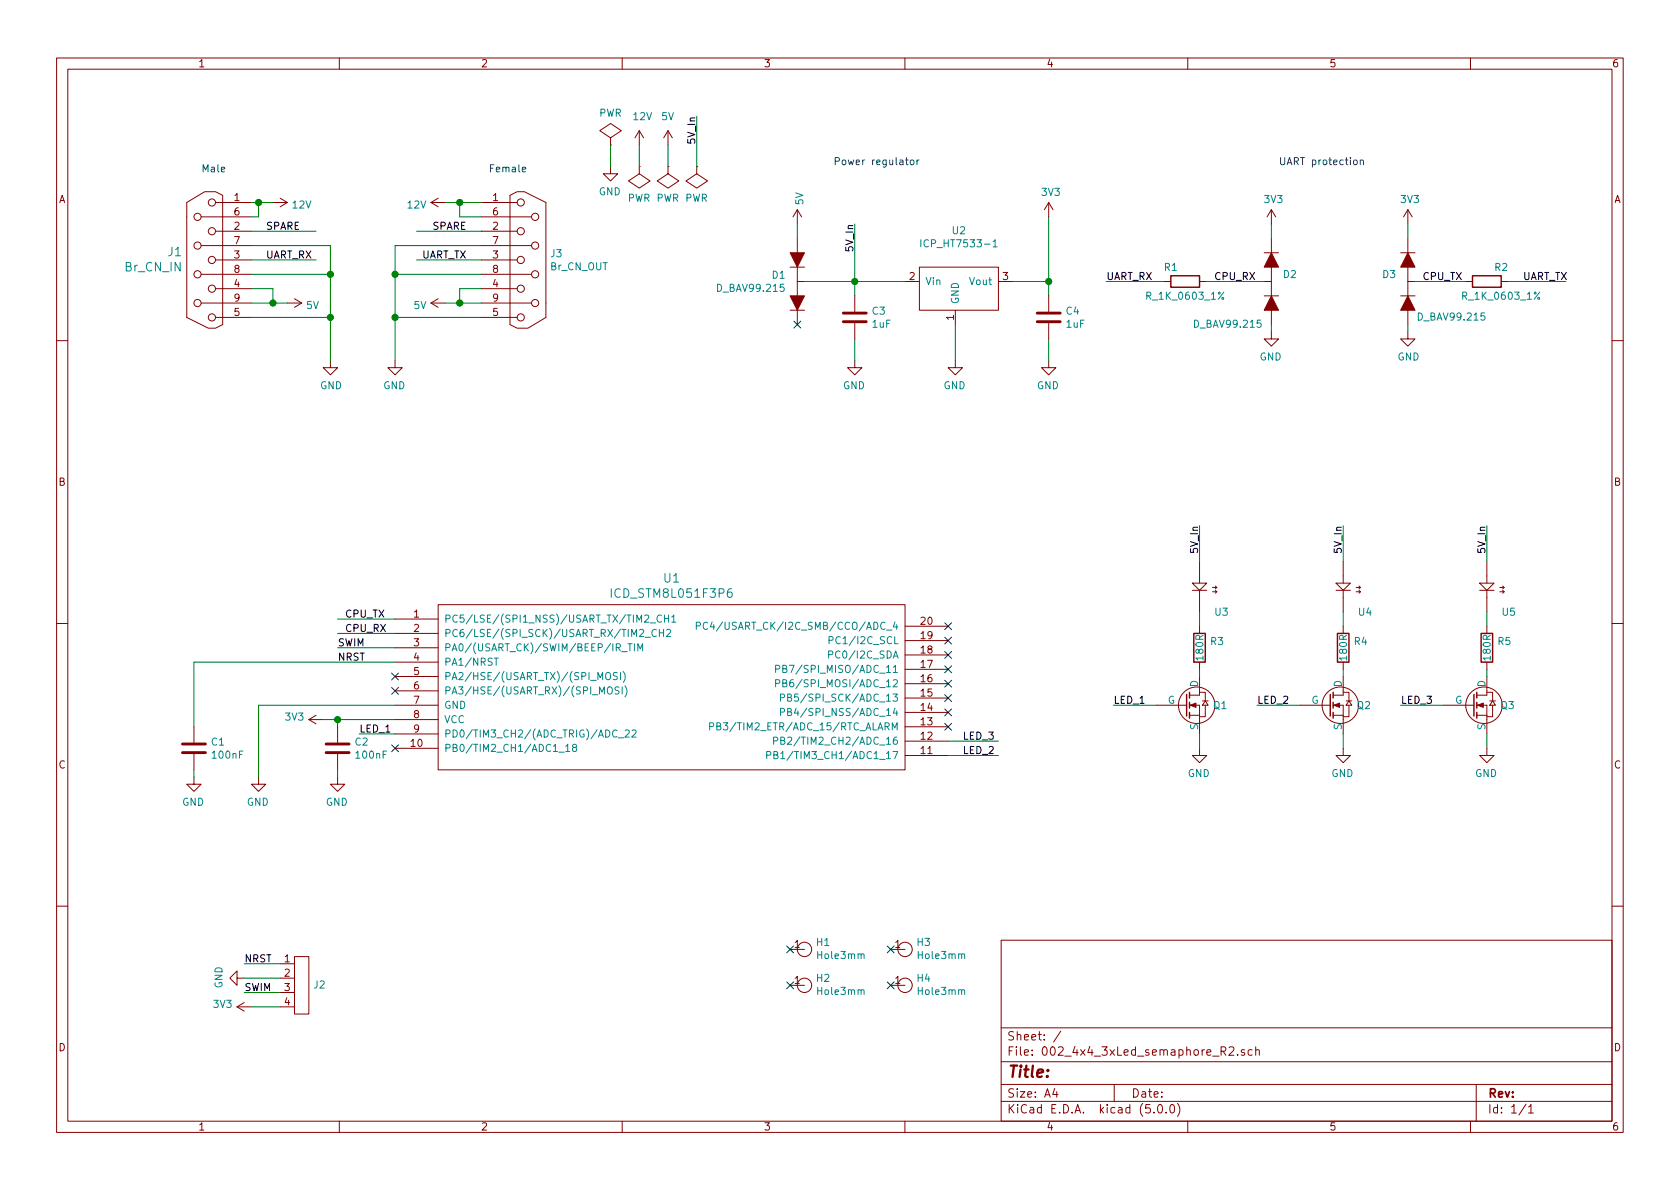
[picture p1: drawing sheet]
<svg xmlns="http://www.w3.org/2000/svg" width="297mm" height="210mm" viewBox="0 0 297 210" stroke-linecap="round" stroke-linejoin="round" font-family="sans-serif">
<g fill="none" stroke="#840000" stroke-width=".18">
<path d="M10 10.3h277v189.9h-277zM12 12.2h273v186.1h-273zM60 10.3v1.9M110 10.3v1.9M160 10.3v1.9M210 10.3v1.9M260 10.3v1.9M33 35.8l3.2-1.9h1.9l1.3 .6v22.9l-1.3 .6h-1.3l-3.8-1.9zM35.6 38.3h8.8M38.1 35.8h6.3M48.3 35.8h2.5M49.5 35l1.3 .8"/>
<path d="M50.8 35.8l-1.3 .8M76.2 35.8h2.5M76.2 35.8l1.3 .8M77.5 35l-1.3 .8M85.1 35.8h6.3M85.1 38.3h8.9M90.2 34.5l1.2-.6h1.3l3.8 1.9v20.3l-3.2 1.9h-1.9l-1.2-.6zM107.9 29.5v1.2h-1.2l1.2 1.3 1.3-1.3h-1.3M107.9 24.4l2-1.3-2-1.3-1.9 1.3 1.9 1.3v1.2M107.9 25.6h.1M113 29.5v1.2l1.9 1.3-1.9 1.3-1.9-1.3 1.9-1.3M113 29.5h.1"/>
<path d="M113 23.1l-.7 1.3M113 23.1v2.5M113 23.1l.8 1.3M118.1 29.5v1.2l1.9 1.3-1.9 1.3-1.9-1.3 1.9-1.3M118.1 29.5h.1M118.1 23.1l-.8 1.3M118.1 23.1v2.5M118.1 23.1l.8 1.3M123.2 29.5v1.2l1.9 1.3-1.9 1.3-1.9-1.3 1.9-1.3M123.2 29.5h.1M141 37.1v2.5M141 37.1l-.8 1.2"/>
<path d="M141 37.1l.7 1.2M185.4 35.8l-.7 1.3M185.4 35.8v2.5M185.4 35.8l.8 1.3M224.8 37.1v2.5M224.8 37.1l-.8 1.2M224.8 37.1l.8 1.2M248.9 37.1v2.5M248.9 37.1l-.7 1.2M248.9 37.1l.8 1.2M35.6 43.4h8.8M35.6 48.5h8.8"/>
<path d="M35.6 53.6h8.8M38.1 40.9h6.3M38.1 46h6.3M38.1 51h6.3M38.1 56.1h6.3M50.8 53.6h2.5M52.1 52.8l1.2 .8M53.3 53.6l-1.2 .8M76.2 53.6h2.5M76.2 53.6l1.3 .8M77.5 52.8l-1.3 .8M85.1 40.9h6.3"/>
<path d="M85.1 43.4h8.9M85.1 46h6.3M85.1 48.5h8.9M85.1 51h6.3M85.1 53.6h8.9M85.1 56.1h6.3M139.7 54.9h2.5M139.7 47.2h2.5M141 42.2v2.5M141 47.2v5.1M141 54.9v2.5M141 49.8h1.2"/>
<path d="M151.1 52.3v2.8M151.1 57.1v2.8M160 49.8h2.6M162.6 47.2h13.9v7.7h-13.9zM168.9 54.9v2.5M176.5 49.8h2.6M185.4 52.3v2.8M185.4 57.1v2.8M205.7 49.8h1.3M212.1 49.8h1.3M223.5 49.8h1.3M223.5 44.7h2.6"/>
<path d="M223.5 52.3h2.6M224.8 58.7v1.2h-1.3l1.3 1.3 1.3-1.3h-1.3M224.8 42.2v2.5M224.8 47.2v5.1M224.8 54.9v2.5M247.6 44.7h2.6M247.6 52.3h2.6M248.9 58.7v1.2h1.3l-1.3 1.3-1.3-1.3h1.3M248.9 49.8h1.3M248.9 42.2v2.5M248.9 47.2v5.1M248.9 54.9v2.5"/>
<path d="M259.1 49.8h1.2M265.4 49.8h1.3M10 60.2h2M58.4 63.7v1.3h1.3l-1.3 1.3-1.3-1.3h1.3M69.8 63.7v1.3h-1.2l1.2 1.3 1.3-1.3h-1.3M151.1 63.7v1.3h-1.2l1.2 1.3 1.3-1.3h-1.3M168.9 63.7v1.3h-1.3l1.3 1.3 1.3-1.3h-1.3M185.4 63.7v1.3h-1.3l1.3 1.3 1.3-1.3h-1.3M285 60.2h2M212.1 99.3v3.8M237.5 99.3v3.8M262.9 99.3v3.8"/>
<path d="M10 110.3h2M69.8 109.5h7.7M69.8 112h7.7M69.8 114.5h7.7M69.8 117.1h7.7M69.8 119.6h7.7M77.5 106.9h82.5v29.2h-82.5zM160 118.4h7.6M160 115.8h7.6M160 113.3h7.6M160 110.7h7.6M210.8 103.1h2.6l-1.3 1.3z"/>
<path d="M210.8 104.4h2.6M212.1 104.4v3.8M212.1 110.7v1.3M212.1 117.1v1.3M212.1 119.6v3.3h-1.8M214.4 104.6h.7M214.4 103.9h.7M214.9 104.4l.2 .2M214.9 103.6l.2 .3M215.1 104.6l-.2 .3M215.1 103.9l-.2 .2M236.2 103.1h2.6l-1.3 1.3z"/>
<path d="M236.2 104.4h2.6M237.5 119.6v3.3h-1.8M237.5 104.4v3.8M237.5 110.7v1.3M237.5 117.1v1.3M239.8 104.6h.7M239.8 103.9h.7M240.3 104.4l.2 .2M240.3 103.6l.2 .3M240.5 104.6l-.2 .3M240.5 103.9l-.2 .2M261.6 103.1h2.6l-1.3 1.3z"/>
<path d="M261.6 104.4h2.6M262.9 119.6v3.3h-1.8M262.9 104.4v3.8M262.9 110.7v1.3M262.9 117.1v1.3M265.2 104.6h.7M265.2 103.9h.7M265.7 104.4l.2 .2M265.7 103.6l.2 .3M265.9 104.6l-.2 .3M265.9 103.9l-.2 .2M285 110.3h2"/>
<path d="M34.3 137.4v1.3h-1.3l1.3 1.2 1.3-1.2h-1.3M34.3 128.5v2.8M34.3 133.3v2.8M45.7 137.4v1.3h-1.3l1.3 1.2 1.3-1.2h-1.3M54.6 127.2h2.5M54.6 127.2l1.3 .8M55.9 126.5l-1.3 .7M59.7 137.4v1.3h-1.3l1.3 1.2 1.3-1.2h-1.3M59.7 128.5v2.8M59.7 133.3v2.8M69.8 132.3h7.7M69.8 122.2h7.7"/>
<path d="M69.8 124.7h7.7M69.8 127.2h7.7M69.8 129.8h7.7M160 133.6h7.6M160 131.1h7.6M160 128.5h7.6M160 126h7.6M160 123.4h7.6M160 120.9h7.6M204.5 124.7h5.3M210.3 124.7h1.8v5.1M210.3 126.5h1.8"/>
<path d="M212.1 132.3v1.3h-1.3l1.3 1.3 1.3-1.3h-1.3M212.1 122.4h1v1.5M212.6 123.9h1M213.1 124.7v2h-1M213.1 123.9l.5 .8h-1zM229.9 124.7h5.3M235.7 124.7h1.8v5.1M235.7 126.5h1.8M237.5 132.3v1.3h-1.3l1.3 1.3 1.3-1.3h-1.3M237.5 122.4h1v1.5M238 123.9h1M238.5 124.7v2h-1"/>
<path d="M238.5 123.9l.5 .8h-1zM255.3 124.7h5.3M261.1 124.7h1.8v5.1M261.1 126.5h1.8M262.9 132.3v1.3h-1.3l1.3 1.3 1.3-1.3h-1.3M262.9 122.4h1v1.5M263.4 123.9h1M263.9 124.7v2h-1M263.9 123.9l.5 .8h-1zM10 160.2h2M41.9 173v1.2l-1.3-1.2 1.3-1.3v1.3h1.3M41.9 178l1.3 .8"/>
<path d="M41.9 178h2.5M43.2 177.3l-1.3 .7M49.5 178h2.6M49.5 170.4h2.6M49.5 173h2.6M49.5 175.5h2.6M52.1 169.2h2.5v10.1h-2.5zM139.7 167.9h2.5M139.7 174.2h2.5M157.5 167.9h2.5M157.5 174.2h2.5M177 166.3h108v32h-108z"/>
<path d="M285 160.2h2M60 198.3v1.9M110 198.3v1.9M160 198.3v1.9M177 194.8h108M177 191.8h108M177 187.8h108M177 181.8h108M186.5 192.5l-.4 1h1M186.8 193v1M187.6 182.3l-1.3 2M197 191.8v3"/>
<path d="M204 196.7v.1M204.8 195.5l.4-.2a.94 .94 0 0 1 0 1.5 .79 .79 0 0 1-.4-1.3zM206.2 196.7v.1M207 195.4l.3-.1a.94 .94 0 0 1 0 1.5 .82 .82 0 0 1-.3-1.4zM208.2 195.1a1.71 1.71 0 0 1 0 2.3M210 198.3v1.9M217.3 185.3l.2-.2h.4l.2 .2 .1 .2-.1 .2-.9 .9h1M218.8 186.5v.1M220 185.7l-.3-.1-.2 .2v.2l.5 .2v.3h-.5M221.4 185.7l-.4-.1-.3 .3 .1 .6h.6M222 185.7l.2-.1 .4 .1 .1 .9M222 185.1v1.5"/>
<path d="M260 198.3v1.9M261 191.8v6.5M269.8 195.2l-1.2 2M270.3 195.8l.4-.5v1.5M270.3 196.8h.8"/>
<circle cx="34.9" cy="38.3" r=".63"/>
<circle cx="37.5" cy="35.8" r=".63"/>
<circle cx="92.1" cy="35.8" r=".63"/>
<circle cx="94.6" cy="38.3" r=".63"/>
<circle cx="34.9" cy="53.6" r=".63"/>
<circle cx="34.9" cy="43.4" r=".63"/>
<circle cx="34.9" cy="48.5" r=".63"/>
<circle cx="37.5" cy="56.1" r=".63"/>
<circle cx="37.5" cy="51" r=".63"/>
<circle cx="37.5" cy="46" r=".63"/>
<circle cx="37.5" cy="40.9" r=".63"/>
<circle cx="92.1" cy="46" r=".63"/>
<circle cx="92.1" cy="56.1" r=".63"/>
<circle cx="92.1" cy="40.9" r=".63"/>
<circle cx="92.1" cy="51" r=".63"/>
<circle cx="94.6" cy="53.6" r=".63"/>
<circle cx="94.6" cy="43.4" r=".63"/>
<circle cx="94.6" cy="48.5" r=".63"/>
<circle cx="211.6" cy="124.7" r="3.2"/>
<circle cx="237" cy="124.7" r="3.2"/>
<circle cx="262.4" cy="124.7" r="3.2"/>
<circle cx="142.2" cy="174.2" r="1.27"/>
<circle cx="142.2" cy="167.9" r="1.27"/>
<circle cx="160" cy="174.2" r="1.27"/>
<circle cx="160" cy="167.9" r="1.27"/>
</g>
<path d="M92.4 30l.6-.1-.1-.3h-.4l-.1 .1v.6h.5M160.1 28.3h.5M160.3 27.9v1.1l.3 .1M161 28.4l.2-.1 .3 .1 .1 .5-.1 .2h-.3l-.2-.1zM162.1 28.3v.8M162.5 28.3l-.4 .2M239.4 28.3h.3l.3 .2-.1 .6h-.4l-.1-.1zM240.5 28.4l.2-.1h.3l.1 .8M240.5 28.3v.8" fill="none" stroke="#0000c2" stroke-width=".18"/>
<g fill="none" stroke="#008400" stroke-width=".18">
<path d="M44.4 35.8h3.9M45.7 35.8v2.5h-1.3M78.7 35.8h6.4M81.3 35.8v2.5h3.8M107.9 25.6v3.9M113 25.6v3.9M118.1 25.6v3.9M123.2 20.6v8.9M141 39.6v2.6M151.1 39.6v12.7M185.4 38.3v14M224.8 39.6v2.6"/>
<path d="M248.9 39.6v2.6M44.4 53.6h6.4M44.4 51h3.9v2.6M44.4 40.9h11.5M44.4 43.4h14v20.3M44.4 48.5h14M44.4 46h11.5M44.4 56.1h14M69.8 48.5h15.3M69.8 56.1h15.3M73.7 40.9h11.4M73.7 46h11.4"/>
<path d="M78.7 53.6h6.4M85.1 51h-3.8v2.6M85.1 43.4h-15.3v20.3M142.2 49.8h17.8M151.1 59.9v3.8M168.9 57.4v6.3M179.1 49.8h6.3M185.4 59.9v3.8M195.6 49.8h10.1M213.4 49.8h10.1M224.8 57.4v1.3M248.9 57.4v1.3"/>
<path d="M250.2 49.8h8.9M266.7 49.8h10.2M212.1 93v6.3M237.5 93v6.3M262.9 93v6.3M59.7 109.5h10.1M59.7 112h10.1M59.7 114.5h10.1M69.8 117.1h-35.5v11.4M212.1 108.2v2.5M212.1 118.4v1.2M237.5 108.2v2.5"/>
<path d="M237.5 118.4v1.2M262.9 108.2v2.5M262.9 118.4v1.2M34.3 136.1v1.3M57.1 127.2h12.7M59.7 127.2v1.3M59.7 136.1v1.3M63.5 129.8h6.3M69.8 124.7h-24.1v12.7M167.6 131.1h8.9M167.6 133.6h8.9M196.8 124.7h7.7"/>
<path d="M212.1 129.8v2.5M222.2 124.7h7.7M237.5 129.8v2.5M247.6 124.7h7.7M262.9 129.8v2.5M43.2 170.4h6.3M43.2 173h6.3M43.2 175.5h6.3M44.4 178h5.1"/>
</g>
<g fill="#008400" stroke="#008400" stroke-width=".25">
<circle cx="48.3" cy="53.6" r=".51"/>
<circle cx="45.7" cy="35.8" r=".51"/>
<circle cx="58.4" cy="48.5" r=".51"/>
<circle cx="58.4" cy="56.1" r=".51"/>
<circle cx="81.3" cy="53.6" r=".51"/>
<circle cx="81.3" cy="35.8" r=".51"/>
<circle cx="69.9" cy="48.5" r=".51"/>
<circle cx="69.9" cy="56.1" r=".51"/>
<circle cx="59.7" cy="127.2" r=".51"/>
<circle cx="185.4" cy="49.8" r=".51"/>
<circle cx="151.1" cy="49.8" r=".51"/>
</g>
<g fill="#840000" stroke="#840000" stroke-width=".18">
<path d="M139.7 52.3h2.5l-1.2 2.6z"/>
<path d="M139.7 44.7h2.5l-1.2 2.5z"/>
<path d="M224.8 44.7l1.3 2.5h-2.6z"/>
<path d="M224.8 52.3l1.3 2.6h-2.6z"/>
<path d="M248.9 44.7l1.3 2.5h-2.6z"/>
<path d="M248.9 52.3l1.3 2.6h-2.6z"/>
<path d="M210.4 124.7l1.1-.4v.8z"/>
<path d="M235.8 124.7l1.1-.4v.8z"/>
<path d="M261.2 124.7l1.1-.4v.8z"/>
</g>
<g fill="none" stroke="#840000" stroke-width=".25">
<path d="M207 48.8h5.1v2h-5.1zM260.3 48.8h5.1v2h-5.1zM211.1 112h2v5.1h-2zM236.5 112h2v5.1h-2zM261.9 112h2v5.1h-2zM209.8 122.8v3.8M210.3 122.4v1M210.3 124.2v1M210.3 126v1M235.2 122.8v3.8M235.7 122.4v1M235.7 124.2v1"/>
<path d="M235.7 126v1M260.6 122.8v3.8M261.1 122.4v1M261.1 124.2v1M261.1 126v1"/>
</g>
<g fill="none" stroke="#008484" stroke-width=".18">
<path d="M162.8 42.4v1.3M175.6 42.7l.3-.3v1.3M175.6 43.7h.7M87.4 116.4h.7M87.7 116.4v1.2M107.2 119.1l.2-.2a.45 .45 0 0 1 .5 .4v.5l-.1 .3h-.5a1 1 0 0 1-.1-1zM109.1 119l-.4-.1-.2 .1v.5l.5 .2 .1 .3-.2 .2-.5-.1M109.7 118.9v1.3M109.9 115.2h1M110.2 118.7a1.47 1.47 0 0 1 0 2M111 113.8h.8M111.4 113.8v1.3"/>
<path d="M112.2 113.8v1.3M112.8 115.1v-1.3l.4 1 .4-1v1.3M114 112.7h1M115 110.2h.9M116.1 111.4a.6 .6 0 0 0-.9 .4 .6 .6 0 0 0 .6 .8l.3-.2M116.6 111.3v1.3M116.6 111.9h.7M116.9 108.9a.6 .6 0 0 0-.8 .4 .6 .6 0 0 0 .6 .7l.2-.1M117.3 111.3v1.3M117.5 108.8v1.2M117.5 109.4h.7M117.9 111.4l.4-.1 .3 .4-.8 .9h.8"/>
<path d="M118.2 108.8v1.2M118.8 109.1l.3-.3v1.2M118.8 110h.7M123.1 110.7l.6-.1 .2-.1-.1-.3-.2-.2h-.5v1.3M125.1 110.2a.51 .51 0 0 0-.6 0 .51 .51 0 0 0-.2 .6 .46 .46 0 0 0 .3 .5 .46 .46 0 0 0 .5-.1M125.9 110l-.3 .9h.8M137.1 118.3l.7-.1v-.4l-.7-.2v1.3M138.4 118.3l.6-.1 .1-.2-.1-.2-.6-.2v1.3h.5l.2-.1v-.3l-.3-.2M146.5 115.8l.7-.1v-.5l-.7-.1v1.3M146.6 113.2h.6v-.5l-.1-.1h-.5v1.2M98.8 133h1M100 132l.4-.4v1.3"/>
<path d="M100 132.9h.7M101.5 132.2l-.3-.3 .1-.2 .4-.1 .2 .1v.3l-.6 .2-.1 .2v.3l.3 .2 .3-.1 .2-.1-.1-.4-.2-.1M107.5 121.6l.2-.1a.47 .47 0 0 1 .6 .4l-.1 .6-.3 .2h-.3a1 1 0 0 1-.1-1.1zM109.3 130.5h1M109.4 121.5h-.4l-.2 .1v.4l.6 .2v.3l-.2 .2h-.5M110 121.5v1.2M110.5 121.3a1.47 1.47 0 0 1 0 1.9M110.5 129.2l.5-.1 .3 .3-.8 .9h.8M111.8 129.2l.4-.1 .3 .3-.1 .2-.7 .7h.8M125.5 128.5l.6-.1v-.5l-.1-.1h-.5v1.3M126.7 128.4h.6l.1-.2v-.3l-.7-.1v1.3h.5l.2-.1 .1-.4-.3-.2M135.6 133.5l.6-.1v-.4l-.1-.1h-.5v1.3"/>
<path d="M136.8 131h.6l.1-.2-.1-.3-.1-.2h-.5v1.3M136.8 133.5l.6-.1 .1-.2-.1-.2-.6-.1v1.3h.5l.2-.2 .1-.3-.3-.2M137.1 120.8l.7-.1v-.4l-.7-.1v1.3M138 125.9l.7-.1v-.4l-.2-.1h-.5v1.2M138 123.4l.7-.1v-.4l-.2-.2h-.5v1.3M138 131l.6-.1 .1-.4-.7-.2v1.3h.5l.3-.2v-.2l-.3-.2M138.4 120.8l.6-.1 .1-.2-.1-.2-.6-.1v1.3h.5l.2-.2v-.3l-.3-.2M139.3 125.9l.5-.1 .1-.2v-.2l-.6-.1v1.2h.5l.1-.1 .1-.3-.3-.2M139.3 123.3h.5l.1-.2v-.2l-.6-.2v1.3h.5l.1-.1 .1-.3-.3-.3"/>
</g>
<g fill="none" stroke="#000084" stroke-width=".18">
<path d="M140.4 56.8l1.2 1.2M141.6 56.8l-1.2 1.2M69.2 119l1.3 1.2M70.5 119l-1.3 1.2M167 117.7l1.2 1.3M167 115.2l1.2 1.2M167 112.7l1.2 1.2M167 110.1l1.2 1.2M168.2 117.7l-1.2 1.3M168.2 115.2l-1.2 1.2M168.2 112.7l-1.2 1.2M168.2 110.1l-1.2 1.2"/>
<path d="M69.2 121.6l1.3 1.2M69.2 131.7l1.3 1.2M70.5 121.6l-1.3 1.2M70.5 131.7l-1.3 1.2M167 127.9l1.2 1.2M167 125.4l1.2 1.2M167 122.8l1.2 1.2M167 120.3l1.2 1.2M168.2 127.9l-1.2 1.2M168.2 125.4l-1.2 1.2M168.2 122.8l-1.2 1.2M168.2 120.3l-1.2 1.2"/>
<path d="M139.1 167.3l1.2 1.2M139.1 173.6l1.2 1.2M140.3 167.3l-1.2 1.2M140.3 173.6l-1.2 1.2M156.9 173.6l1.2 1.2M156.9 167.3l1.2 1.2M158.1 173.6l-1.2 1.2M158.1 167.3l-1.2 1.2"/>
</g>
<path d="M149.1 56.9h4.1M149.1 55.4h4.1M183.4 56.9h4.1M183.4 55.4h4.1M32.3 133.1h4M32.3 131.6h4M57.7 133.1h4M57.7 131.6h4" fill="none" stroke="#840000" stroke-width=".51"/>
<text font-size="2.8" fill="#840000" x="178" y="190.5">Title:</text>
<g font-size="2.1" fill="#008484">
<text x="29.7" y="45.3">J1</text>
<text x="22.1" y="48">Br_CN_IN</text>
<text x="108.6" y="105.7">ICD_STM8L051F3P6</text>
<text x="117.4" y="103">U1</text>
</g>
<g font-size="2.1" fill="#840000">
<text x="178" y="184">Sheet: /</text>
<text x="178" y="186.7">File: 002_4x4_3xLed_semaphore_R2.sch</text>
<text x="178" y="196.9">KiCad E.D.A. kicad (5.0.0)</text>
<text x="178" y="194.1">Size: A4</text>
<text x="200" y="194.1">Date:</text>
<text x="263" y="194.1">Rev:</text>
<text x="263" y="196.9">Id: 1/1</text>
</g>
<g font-size="1.8" fill="#840000">
<text x="35" y="11.9">1</text>
<text x="85" y="11.9">2</text>
<text x="135" y="11.9">3</text>
<text x="185" y="11.9">4</text>
<text x="235" y="11.9">5</text>
<text x="285" y="11.9">6</text>
<text x="10.4" y="35.9">A</text>
<text x="41.4" y="35.6">1</text>
<text x="87.1" y="35.6">1</text>
<text x="285.4" y="35.9">A</text>
<text x="41.4" y="40.6">2</text>
<text x="41.4" y="38.1">6</text>
<text x="87.1" y="40.6">2</text>
<text x="87.1" y="38.1">6</text>
<text x="41.4" y="45.7">3</text>
<text x="41.4" y="43.2">7</text>
<text x="87.1" y="45.7">3</text>
<text x="87.1" y="43.2">7</text>
<text x="41.4" y="50.8">4</text>
<text x="41.4" y="48.3">8</text>
<text x="41.4" y="53.3">9</text>
<text x="87.1" y="50.8">4</text>
<text x="87.1" y="48.3">8</text>
<text x="87.1" y="53.3">9</text>
<text x="160.8" y="49.5">2</text>
<text x="177.3" y="49.5">3</text>
<text x="41.4" y="55.9">5</text>
<text x="87.1" y="55.9">5</text>
<text x="168.7" y="56.6" transform="rotate(-90 168.7 56.6)">1</text>
<text x="10.4" y="85.9">B</text>
<text x="285.4" y="85.9">B</text>
<text x="73.2" y="109.2">1</text>
<text x="73.2" y="111.8">2</text>
<text x="162.9" y="113">19</text>
<text x="162.9" y="110.5">20</text>
<text x="73.2" y="114.3">3</text>
<text x="73.2" y="116.8">4</text>
<text x="73.2" y="119.4">5</text>
<text x="162.9" y="118.1">17</text>
<text x="162.9" y="115.6">18</text>
<text x="73.2" y="121.9">6</text>
<text x="73.2" y="124.5">7</text>
<text x="162.9" y="125.7">14</text>
<text x="162.9" y="123.2">15</text>
<text x="162.9" y="120.6">16</text>
<text x="73.2" y="127">8</text>
<text x="73.2" y="129.5">9</text>
<text x="162.9" y="130.8">12</text>
<text x="162.9" y="128.3">13</text>
<text x="10.4" y="135.9">C</text>
<text x="72.7" y="132.1">10</text>
<text x="162.9" y="133.3">11</text>
<text x="285.4" y="135.9">C</text>
<text x="140.5" y="167.6">1</text>
<text x="158.3" y="167.6">1</text>
<text x="50.3" y="170.2">1</text>
<text x="50.3" y="172.7">2</text>
<text x="140.5" y="174">1</text>
<text x="158.3" y="174">1</text>
<text x="50.3" y="175.3">3</text>
<text x="50.3" y="177.8">4</text>
<text x="10.4" y="185.9">D</text>
<text x="285.4" y="185.9">D</text>
<text x="35" y="199.9">1</text>
<text x="85" y="199.9">2</text>
<text x="135" y="199.9">3</text>
<text x="185" y="199.9">4</text>
<text x="235" y="199.9">5</text>
<text x="285" y="199.9">6</text>
</g>
<g font-size="1.8" fill="#008484">
<text x="105.9" y="20.6">PWR</text>
<text x="112" y="21.3">12V</text>
<text x="117" y="21.3">5V</text>
<text x="105.9" y="34.5">GND</text>
<text x="110.9" y="35.7">PWR PWR PWR</text>
<text x="184.2" y="34.6">3V3</text>
<text x="223.6" y="35.9">3V3</text>
<text x="247.7" y="35.9">3V3</text>
<text x="51.8" y="36.9">12V</text>
<text x="72.1" y="36.9">12V</text>
<text x="142" y="36.2" transform="rotate(-90 142 36.2)">5V</text>
<text x="168.4" y="41.4">U2</text>
<text x="97.3" y="47.8">Br_CN_OUT</text>
<text x="97.4" y="45.5">J3</text>
<text x="163.7" y="43.7">ICP_HT7533-1</text>
<text x="205.9" y="47.9">R1</text>
<text x="264.3" y="47.9">R2</text>
<text x="127.1" y="51.6">D_BAV99.215</text>
<text x="136.6" y="49.3">D1</text>
<text x="163.6" y="50.4">Vin</text>
<text x="169.5" y="53.8" transform="rotate(-90 169.5 53.8)">GND</text>
<text x="171.6" y="50.4">Vout</text>
<text x="203.1" y="53">R_1K_0603_1%</text>
<text x="226.9" y="49.2">D2</text>
<text x="244.5" y="49.2">D3</text>
<text x="258.9" y="53">R_1K_0603_1%</text>
<text x="54.2" y="54.7">5V</text>
<text x="73.2" y="54.7">5V</text>
<text x="154.3" y="55.6">C3</text>
<text x="154.3" y="58">1uF</text>
<text x="188.5" y="55.6">C4</text>
<text x="188.6" y="58">1uF</text>
<text x="211.4" y="58">D_BAV99.215</text>
<text x="251" y="56.7">D_BAV99.215</text>
<text x="222.7" y="63.7">GND</text>
<text x="247.1" y="63.7">GND</text>
<text x="56.6" y="68.8">GND</text>
<text x="67.8" y="68.8">GND</text>
<text x="149" y="68.8">GND</text>
<text x="166.8" y="68.8">GND</text>
<text x="183.3" y="68.8">GND</text>
<text x="78.5" y="110.1">PC5/LSE/(SPI1_NSS)/USART_TX/TIM2_CH1</text>
<text x="78.5" y="112.6">PC6/LSE/(SPI_SCK)/USART_RX/TIM2_CH2</text>
<text x="126.6" y="111.4">PC4/USART_CK/I2C_SMB/CCO/ADC_4</text>
<text x="147.8" y="113.9">PC1/I2C_SCL</text>
<text x="214.9" y="108.9">U3</text>
<text x="240.3" y="108.9">U4</text>
<text x="265.7" y="108.9">U5</text>
<text x="78.5" y="115.2">PA0/(USART_CK)/SWIM/BEEP/IR_TIM</text>
<text x="78.5" y="117.7">PA1/NRST</text>
<text x="139.4" y="119">PB7/SPI_MISO/ADC_11</text>
<text x="147.6" y="116.5">PC0/I2C_SDA</text>
<text x="212.8" y="116.7" transform="rotate(-90 212.8 116.7)">180R</text>
<text x="214.1" y="114.1">R3</text>
<text x="238.2" y="116.7" transform="rotate(-90 238.2 116.7)">180R</text>
<text x="239.5" y="114.1">R4</text>
<text x="263.6" y="116.7" transform="rotate(-90 263.6 116.7)">180R</text>
<text x="264.9" y="114.1">R5</text>
<text x="78.5" y="120.3">PA2/HSE/(USART_TX)/(SPI_MOSI)</text>
<text x="78.5" y="122.8">PA3/HSE/(USART_RX)/(SPI_MOSI)</text>
<text x="78.5" y="125.3">GND</text>
<text x="139.4" y="121.5">PB6/SPI_MOSI/ADC_12</text>
<text x="140.2" y="124.1">PB5/SPI_SCK/ADC_13</text>
<text x="206.5" y="124.5">G</text>
<text x="211.8" y="121.5" transform="rotate(-90 211.8 121.5)">D</text>
<text x="214.6" y="125.4">Q1</text>
<text x="231.9" y="124.5">G</text>
<text x="237.2" y="121.5" transform="rotate(-90 237.2 121.5)">D</text>
<text x="240" y="125.4">Q2</text>
<text x="257.3" y="124.5">G</text>
<text x="262.6" y="121.5" transform="rotate(-90 262.6 121.5)">D</text>
<text x="265.4" y="125.4">Q3</text>
<text x="37.4" y="131.8">C1</text>
<text x="50.5" y="127.4">3V3</text>
<text x="62.8" y="131.8">C2</text>
<text x="78.5" y="127.9">VCC</text>
<text x="78.5" y="130.4">PD0/TIM3_CH2/(ADC_TRIG)/ADC_22</text>
<text x="127.8" y="129.2">PB3/TIM2_ETR/ADC_15/RTC_ALARM</text>
<text x="139.2" y="131.7">PB2/TIM2_CH2/ADC_16</text>
<text x="140.3" y="126.6">PB4/SPI_NSS/ADC_14</text>
<text x="211.8" y="129.1" transform="rotate(-90 211.8 129.1)">S</text>
<text x="237.2" y="129.1" transform="rotate(-90 237.2 129.1)">S</text>
<text x="262.6" y="129.1" transform="rotate(-90 262.6 129.1)">S</text>
<text x="37.7" y="134.2">100nF</text>
<text x="63.1" y="134.2">100nF</text>
<text x="78.5" y="133">PB0/TIM2_CH1/ADC1_18</text>
<text x="138.3" y="134.2">PB1/TIM3_CH1/ADC1_17</text>
<text x="210" y="137.4">GND</text>
<text x="235.4" y="137.4">GND</text>
<text x="260.8" y="137.4">GND</text>
<text x="32.2" y="142.5">GND</text>
<text x="43.6" y="142.5">GND</text>
<text x="57.6" y="142.5">GND</text>
<text x="144.4" y="167.3">H1</text>
<text x="162.2" y="167.3">H3</text>
<text x="144.4" y="173.6">H2</text>
<text x="144.7" y="169.6">Hole3mm</text>
<text x="162.2" y="173.6">H4</text>
<text x="162.5" y="169.6">Hole3mm</text>
<text x="37.8" y="178.2">3V3</text>
<text x="39.3" y="174.8" transform="rotate(-90 39.3 174.8)">GND</text>
<text x="55.5" y="174.8">J2</text>
<text x="144.7" y="175.9">Hole3mm</text>
<text x="162.5" y="175.9">Hole3mm</text>
</g>
<g font-size="1.8">
<text x="122.9" y="25.6" transform="rotate(-90 122.9 25.6)">5V_In</text>
<text x="47" y="40.6">SPARE</text>
<text x="76.5" y="40.6">SPARE</text>
<text x="47" y="45.7">UART_RX</text>
<text x="74.4" y="45.7">UART_TX</text>
<text x="150.9" y="44.7" transform="rotate(-90 150.9 44.7)">5V_In</text>
<text x="195.6" y="49.5">UART_RX</text>
<text x="214.6" y="49.5">CPU_RX</text>
<text x="251.5" y="49.5">CPU_TX</text>
<text x="269.2" y="49.5">UART_TX</text>
<text x="211.8" y="98" transform="rotate(-90 211.8 98)">5V_In</text>
<text x="237.2" y="98" transform="rotate(-90 237.2 98)">5V_In</text>
<text x="262.6" y="98" transform="rotate(-90 262.6 98)">5V_In</text>
<text x="61" y="109.2">CPU_TX</text>
<text x="61" y="111.8">CPU_RX</text>
<text x="59.7" y="114.3">SWIM</text>
<text x="59.7" y="116.8">NRST</text>
<text x="196.8" y="124.5">LED_1</text>
<text x="222.2" y="124.5">LED_2</text>
<text x="247.6" y="124.5">LED_3</text>
<text x="63.5" y="129.5">LED_1</text>
<text x="170.2" y="130.8">LED_3</text>
<text x="170.2" y="133.3">LED_2</text>
<text x="43.2" y="170.2">NRST</text>
<text x="43.2" y="175.3">SWIM</text>
</g>
<g font-size="1.8" fill="#0000c2">
<text x="147.3" y="29.2">Power regulator</text>
<text x="226.1" y="29.2">UART protection</text>
<text x="35.6" y="30.5">Male</text>
<text x="86.4" y="30.5">Female</text>
</g>
</svg>
